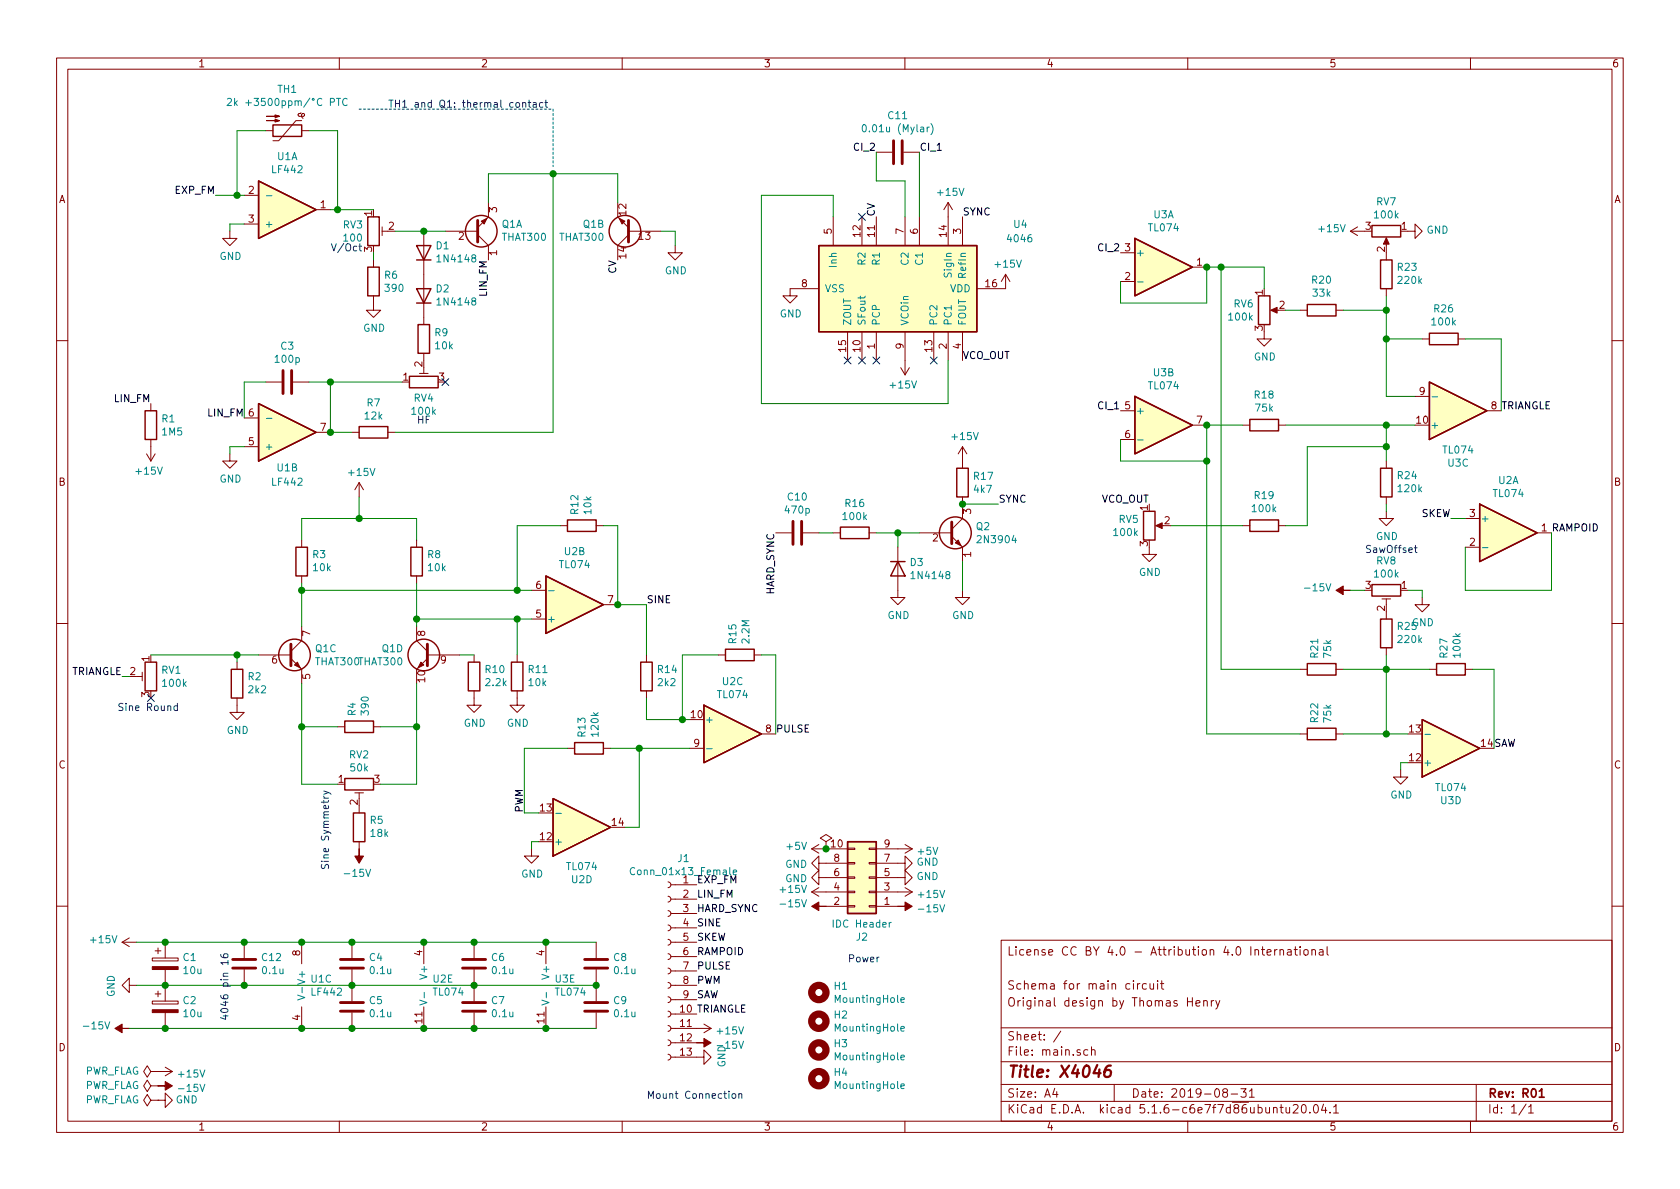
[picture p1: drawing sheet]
<svg xmlns="http://www.w3.org/2000/svg" width="297mm" height="210mm" viewBox="0 0 297 210" stroke-linecap="round" stroke-linejoin="round" font-family="sans-serif">
<g fill="none" stroke="#840000" stroke-width=".18">
<path d="M10 10.3h277v189.9h-277zM12 12.2h273v186.1h-273zM53.2 19.9l-.1 .2h-.3l-.1 .3 .2 .2h.8l.1-.2-.1-.3h-.2l-.2 .3 .1 .3 .2 .2M60 10.3v1.9M110 10.3v1.9M160 10.3v1.9M210 10.3v1.9M260 10.3v1.9M43.2 34.5h2.5M43.2 39.6h2.5M47 23.1h1.3M53.3 21.3h-1l-3 3.6h-1"/>
<path d="M53.3 23.1h1.3M55.9 37.1h2.5M86.4 35.8v2.5l-1.9 2M109.2 38.3l1.9 2M147.3 38.3v5.1M152.4 38.3v5.1M154.9 26.9h2.8M154.9 38.3v5.1M159.8 26.9h2.8M160 38.3v5.1M162.6 38.3v5.1M167.6 35.8l-.7 1.3"/>
<path d="M167.6 35.8v7.6M167.6 35.8l.8 1.3M170.2 38.3v5.1M40.6 40.9v1.3h1.3l-1.3 1.2-1.2-1.2h1.2M66 52.3v2.6h1.3l-1.3 1.2-1.2-1.2h1.2M66 46v1.2M67.6 40.9h1M67.6 40.1v1.6M74.9 40.9v16.5M78.7 40.9h5.8M84.5 41.5l1.9 1.9v2.6M111.1 40.9h5.7"/>
<path d="M111.1 41.5l-1.9 1.9M119.4 43.4v1.3h1.2l-1.2 1.3-1.3-1.3h1.3M144.8 51h-5.1v1.3h1.3l-1.3 1.3-1.3-1.3h1.3M149.9 58.7v5M152.4 58.7v5M154.9 58.7v5M160 58.7v7.6M165.1 58.7v5M167.6 58.7v5M170.2 58.7v5M177.8 48.5l-.8 1.3M177.8 48.5v2.5h-5.1"/>
<path d="M177.8 48.5l.8 1.3M198.1 49.8h2.6M198.1 44.7h2.6M210.8 47.2h2.6M223.5 58.7v1.2h1.3l-1.3 1.3-1.3-1.3h1.3M225 54.9h1.1M229.9 54.9h1.2M236.2 54.9h1.3M238.8 40.9l1.2 .8M238.8 40.9h2.5M240 40.1l-1.2 .8M245.1 42.4v1"/>
<path d="M245.1 44.7v1.3M245.1 51v1.3M248.9 40.9h1.3v-1.3l1.3 1.3-1.3 1.3v-1.3M251.5 59.9h1.2M257.8 59.9h1.3M10 60.2h2M26.7 71.4v1.2M26.7 77.7v3.8M43.2 79h2.5M43.2 73.9h2.5M47 67.6h2.8M51.8 67.6h2.8"/>
<path d="M55.9 76.4h2.5M62.2 76.4h1.3M68.6 76.4h1.2M74.2 66h1.5M74.9 62.5v1.2M74.9 65v1M159.3 65l.7 1.3M160.8 65l-.8 1.3M170.2 79v3.8M170.2 79l-.8 1.3M170.2 79l.7 1.3M198.1 72.6h2.6"/>
<path d="M198.1 77.7h2.6M210.8 75.2h2.6M219.7 75.2h1.3M226.1 75.2h1.2M250.2 70.1h2.5M262.9 72.6h2.5M285 60.2h2M25.9 80.3l.8 1.2M27.4 80.3l-.7 1.2M40.6 80.3v1.2h1.3l-1.3 1.3-1.2-1.3h1.2M53.3 95.5v1.3M63.5 85.3v2.6"/>
<path d="M63.5 85.3l-.8 1.3M63.5 85.3l.8 1.3M73.7 95.5v1.3M99.1 93h1.2M105.4 93h1.3M137.2 94.2h2.8M142 94.2h2.8M147.3 94.2h1.3M153.7 94.2h1.2M158.7 96.8v8.9h1.3l-1.3 1.2-1.2-1.2h1.2M162.6 94.2h5.7M168.3 94.9l1.9 1.9v2.5"/>
<path d="M170.2 87.9v3.8l-1.9 1.9M203.2 96.8v1.2h1.3l-1.3 1.3-1.3-1.3h1.3M204.7 93h1M219.7 93h1.3M226.1 93h1.2M245.1 90.4v1.3h1.3l-1.3 1.3-1.3-1.3h1.3M245.1 81.5v1.3M245.1 87.9v1.2M259.1 96.8h2.5M259.1 91.7h2.5M271.8 94.2h2.5M10 110.3h2"/>
<path d="M24.1 119.6h1M25.1 118.9v1.5M41.9 117.1v1.3M45.7 115.8h5.7M51.4 116.5l1.9 1.9v2.5M53.3 101.8v1.3M53.3 110.7v2.6l-1.9 1.9M73.7 101.8v1.3M73.7 110.7v2.6l1.9 1.9M75.6 115.8h5.7M75.6 116.5l-1.9 1.9M83.8 115.8v1.3"/>
<path d="M91.4 115.8v1.3M94 109.5h2.5M94 104.4h2.5M106.7 106.9h2.5M114.3 115.8v1.3M127 115.8h1.3M133.3 115.8h1.3M170.2 104.4v1.3h1.2l-1.2 1.2-1.3-1.2h1.3M229.9 118.4h1.2M236.2 118.4h1.3M244.3 105.9h1.6M245.1 105.9v1"/>
<path d="M245.1 108.2v1.3M245.1 114.5v1.3M251.5 105.7v1.2h1.2l-1.2 1.3-1.3-1.3h1.3M252.7 118.4h1.3M259.1 118.4h1.2M285 110.3h2M41.9 123.4v2.6h1.3l-1.3 1.2-1.3-1.2h1.3M59.7 128.5h1.3M66 128.5h1.3M83.8 122.2v2.5h1.3l-1.3 1.3-1.3-1.3h1.3M91.4 122.2v2.5h1.3l-1.3 1.3-1.2-1.3h1.2M100.3 132.3h1.3"/>
<path d="M106.7 132.3h1.2M114.3 122.2v1.2M121.9 132.3h2.6M134.6 129.8h2.6M229.9 129.8h1.2M236.2 129.8h1.3M247.6 136.1v1.3h1.3l-1.3 1.3-1.2-1.3h1.2M62.7 140.2h1.6M63.5 140.2v1M63.5 142.5v1.3M63.5 148.8v1.3M94 150.1v1.3h1.2l-1.2 1.2-1.3-1.2h1.3"/>
<path d="M118.1 158.5l.3 .1 .2 .3-.1 .4-.4 .2M118.1 156l.3 .1 .2 .3-.1 .4-.4 .2M118.6 159h4.6M118.6 156.5h4.6M143.5 150.1h6.4M143.5 157.7h6.4M143.5 157.7l1.3 .8M143.5 150.1l1.3 .8M144.8 155.2v-1.3l-1.3 1.3 1.3 1.3v-1.3h5.1M144.8 152.6v-1.2l-1.3 1.2 1.3 1.3v-1.3h5.1M144.8 157l-1.3 .7M144.8 149.3l-1.3 .8"/>
<path d="M146 148.8l1.1-.6-1.1-.6-1 .6 1 .6v1.3M146 150.1h.1M149.9 150h1.2v.2h-1.2zM149.9 152.5h1.2v.3h-1.2zM149.9 157.6h1.2v.3h-1.2zM149.9 155.1h1.2v.2h-1.2zM153.7 150h1.2v.2h-1.2zM153.7 152.5h1.2v.3h-1.2zM153.7 157.6h1.2v.3h-1.2zM153.7 155.1h1.2v.2h-1.2zM154.9 155.2h5.1v-1.3l1.3 1.3-1.3 1.3v-1.3M154.9 152.6h5.1v-1.2l1.3 1.2-1.3 1.3v-1.3"/>
<path d="M154.9 150.1h6.4M154.9 157.7h6.4M160 157l1.3 .7M160 149.3l1.3 .8M161.3 157.7l-1.3 .8M161.3 150.1l-1.3 .8M10 160.2h2M21.6 166.6l1.3 .8M21.6 166.6h2.5M22.9 174.2v-1.2l-1.3 1.2 1.3 1.3v-1.3h1.2M22.9 165.9l-1.3 .7M26.9 177h4.6v.5h-4.6z"/>
<path d="M26.9 169.4h4.6v.5h-4.6zM27.4 175.8h1M27.4 168.1h1M27.9 167.6v1.1M27.9 175.3v1M29.2 166.6v2.8M29.2 171.4v5.6M29.2 179.1v2.8M43.2 166.6v2.8M43.2 171.4v2.8M53.3 166.6v3.8M53.3 178v3.9"/>
<path d="M62.2 166.6v2.8M62.2 171.4v5.6M62.2 179.1v2.8M74.9 166.6v3.8M74.9 178v3.9M83.8 166.6v2.8M83.8 171.4v5.6M83.8 179.1v2.8M96.5 166.6v3.8M96.5 178v3.9M105.4 166.6v2.8M105.4 171.4v5.6"/>
<path d="M105.4 179.1v2.8M118.1 178.8l.3 .1 .2 .3-.1 .4-.4 .2M118.1 176.3l.3 .1 .2 .3-.1 .4-.4 .2M118.1 173.7l.3 .2 .2 .2-.1 .5-.4 .1M118.1 171.2l.3 .1 .2 .3-.1 .4-.4 .2M118.1 168.7l.3 .1 .2 .3-.1 .4-.4 .2M118.1 166.1l.3 .1 .2 .3-.1 .4-.4 .2M118.1 163.6l.3 .1 .2 .3-.1 .4-.4 .2M118.1 161l.3 .2 .2 .2-.1 .5-.4 .1M118.6 166.6h4.6M118.6 179.3h4.6M118.6 176.8h4.6"/>
<path d="M118.6 174.2h4.6M118.6 171.7h4.6M118.6 169.2h4.6M118.6 164.1h4.6M118.6 161.5h4.6M146 160.3h3.9M149.9 160.1h1.2v.3h-1.2zM153.7 160.1h1.2v.3h-1.2zM154.9 160.3h3.8M177 166.3h108v32h-108zM201.1 173.9v1M201.5 173.9l-.4 .3"/>
<path d="M202.7 174l-.4-.1-.3 .3 .1 .6h.6M203.3 173.9v.8a.37 .37 0 0 0 .7 .1M204 173.9v1M204.7 173.4v.2M204.7 173.9v1M205.2 173.9h.6M205.4 173.4v1.3l.4 .2M210 176.4v1.5M210 177.1h.8M210.8 176.4v1.5M211.5 177.4l.7-.1-.1-.3-.4-.1-.2 .2v.7h.6M212.8 177.1l.2-.2 .4 .1 .1 .9"/>
<path d="M212.8 176.9v1M214.2 176.9v1M214.6 176.9l-.4 .3M215 176.9l.3 1M215.7 176.9l-.5 1.4-.2 .1M223 167.9h.6M223.2 167.4v1.3l.4 .2M224 168.4l.7-.1v-.3l-.5-.1-.2 .2 .1 .7h.6M225.4 167.9v1M225.8 167.9l-.4 .3M226.3 168l.2-.1 .4 .1v.9M226.3 167.9v1"/>
<path d="M227.7 168h.5l.1 .9M228.3 168.3h-.5l-.2 .2 .2 .4 .5-.1M228.8 167.9h.6M229 167.4v1.3l.4 .2M229.9 167.4v.2M229.9 167.9v1M230.6 168l.2-.1 .4 .1v.8l-.2 .1-.4-.1zM232 168l.2-.1 .3 .1 .1 .9M232 167.9v1M233.3 168h.6v.9M233.9 168.3h-.4l-.3 .2 .3 .4 .4-.1M234.6 167.4v1.3l.3 .2"/>
<path d="M285 160.2h2M26.7 189.5l-.7-1-.6 1 .6 1 .7-1h1.2M26.7 194.6l-.7-1.1-.6 1.1 .6 1 .7-1h1.2M26.7 192l-.7-1-.6 1 .6 1 .7-1h1.2M27.9 189.5h.1M27.9 194.6h.1M27.9 192h.1M27.9 194.6h1.3v-1.3l1.3 1.3-1.3 1.2v-1.2M27.9 189.5h2.6M29.2 188.7l1.3 .8M30.5 189.5l-1.3 .7M60 198.3v1.9"/>
<path d="M110 198.3v1.9M118.1 186.4l.3 .2 .2 .2-.1 .5-.4 .1M118.1 183.9l.3 .1 .2 .3-.1 .4-.4 .2M118.1 181.4l.3 .1 .2 .3-.1 .4-.4 .2M118.6 186.9h5.9v-1.2l1.2 1.2-1.2 1.3v-1.3M118.6 184.4h4.6M118.6 181.9h7.1M124.5 181.1l1.2 .8M125.7 181.9l-1.2 .7M160 198.3v1.9M177 194.8h108M177 191.8h108"/>
<path d="M177 187.8h108M177 181.8h108M186.5 192.5l-.4 1h1M186.8 193v1M187.6 182.3l-1.3 2M192.3 185.7l-.4-.1-.3 .3 .1 .6 .2 .1 .4-.1M193 185.7l.2-.1 .3 .1 .1 .9M193 185.1v1.5M197 191.8v3M210 198.3v1.9M216.5 193.2l-.3-.3 .1-.2a.48 .48 0 0 1 .6-.1l.1 .2-.1 .3-.6 .1a.48 .48 0 0 0 0 .7l.2 .1 .5-.1v-.4l-.2-.3M217.7 193.5h1.1"/>
<path d="M219.4 192.5h.9l-.5 .6 .5 .1v.7l-.3 .1-.6-.1M220.9 193l.4-.5v1.5M220.9 194h.9M225.2 196l.2-.2 .3 .1 .1 .9M226.3 195.8h.6M226.5 195.3v1.3l.4 .2M227.4 195.8l.1 .9 .3 .1 .2-.1M228 195.8v1M228.7 195.5l.2-.2h.3l.3 .5-.9 1h.9M230.2 195.5l.4-.2a.94 .94 0 0 1 0 1.5l-.5-.3v-.6zM231.6 196.7v.1M232.4 195.4l.2-.1a.8 .8 0 0 1 .5 .8 .8 .8 0 0 1-.5 .7 1 1 0 0 1-.2-1.4z"/>
<path d="M234 195.2l-.3 1.1h.9M234.4 195.8v1M235.2 196.7v.1M235.8 195.8l.4-.5v1.5M235.8 196.8h.9M260 198.3v1.9M261 191.8v6.5M269.8 195.2l-1.2 2M270.3 195.8l.4-.5v1.5M270.3 196.8h.8"/>
</g>
<path d="M272.2 193l.4-.5v1.5M272.2 194h.8" fill="none" stroke="#840000" stroke-width=".3"/>
<path d="M196.4 188.4a.93 .93 0 0 0-1.1 .9l-.1 .8 .2 .2a.66 .66 0 0 0 1-.2v-.5l-.3-.4a.69 .69 0 0 0-.8 .4" fill="none" stroke="#840000" stroke-width=".41"/>
<g fill="none" stroke="#840000" stroke-width=".51">
<path d="M84.5 39v3.8M111.1 39v3.8M158 24.9v4.1M159.5 24.9v4.1M50 65.5v4.1M51.6 65.5v4.1M140.2 92.2v4.1M141.7 92.2v4.1M168.3 92.3v3.8M51.4 113.9v3.8M75.6 113.9v3.8M41.1 171.2h4.1"/>
<path d="M41.1 169.7h4.1M60.2 178.8h4.1M60.2 177.3h4.1M60.2 171.2h4.1M60.2 169.7h4.1M81.8 178.8h4.1M81.8 177.3h4.1M81.8 171.2h4.1M81.8 169.7h4.1M103.4 178.8h4M103.4 177.3h4M103.4 171.2h4"/>
<path d="M103.4 169.7h4"/>
</g>
<g fill="none" stroke="#840000" stroke-width=".25">
<path d="M45.7 32l10.2 5.1-10.2 5.1zM48.3 22.1h5v2h-5zM65 38.3h2.1v5.1h-2.1zM242.6 39.9h5v2h-5zM65 47.2h2.1v5.1h-2.1zM73.7 43.4h2.5l-1.3 2.6zM73.7 51h2.5l-1.3 2.6zM73.7 46h2.5M73.7 53.6h2.5M73.9 57.4h2v5.1h-2zM144.8 43.4h27.9v15.3h-27.9zM200.7 42.2l10.1 5-10.1 5.1z"/>
<path d="M222.5 52.3h2v5.1h-2zM231.1 53.8h5.1v2.1h-5.1zM244.1 46h2v5h-2zM252.7 58.9h5.1v2.1h-5.1zM25.7 72.6h2v5.1h-2zM45.7 71.4l10.2 5-10.2 5.1zM63.5 75.4h5.1v2.1h-5.1zM72.4 66.5h5.1v2.1h-5.1zM200.7 70.1l10.1 5.1-10.1 5.1zM221 74.2h5.1v2h-5.1zM252.7 67.6l10.2 5-10.2 5.1zM52.3 96.8h2.1v5h-2.1z"/>
<path d="M72.6 96.8h2.1v5h-2.1zM100.3 91.9h5.1v2.1h-5.1zM148.6 93.2h5.1v2h-5.1zM157.5 99.3h2.5M158.7 99.3l1.3 2.5h-2.5zM169.2 82.8h2v5.1h-2zM202.2 90.4h2v5.1h-2zM221 91.9h5.1v2.1h-5.1zM244.1 82.8h2v5.1h-2zM261.6 89.1l10.2 5.1-10.2 5.1zM25.7 117.1h2v5.1h-2zM40.9 118.4h2v5h-2z"/>
<path d="M82.8 117.1h2v5.1h-2zM90.4 117.1h2.1v5.1h-2.1zM96.5 101.8l10.2 5.1-10.2 5.1zM113.3 117.1h2v5.1h-2zM128.3 114.8h5v2h-5zM231.1 117.3h5.1v2.1h-5.1zM242.6 103.4h5v2h-5zM244.1 109.5h2v5h-2zM254 117.3h5.1v2.1h-5.1zM61 137.7h5v2h-5zM61 127.5h5v2h-5zM101.6 131.3h5.1v2h-5.1z"/>
<path d="M124.5 124.7l10.1 5.1-10.1 5.1zM231.1 128.8h5.1v2h-5.1zM251.5 127.2l10.1 5.1-10.1 5.1zM62.5 143.8h2v5h-2zM97.8 141.2l10.1 5.1-10.1 5.1zM149.9 148.8h5v12.7h-5z"/>
<circle cx="85.1" cy="40.9" r="2.79"/>
<circle cx="110.5" cy="40.9" r="2.79"/>
<circle cx="168.9" cy="94.2" r="2.82"/>
<circle cx="52.1" cy="115.8" r="2.79"/>
<circle cx="74.9" cy="115.8" r="2.79"/>
</g>
<g fill="#840000" stroke="#840000" stroke-width=".18">
<path d="M26.9 178.6h4.6v.5h-4.6z"/>
<path d="M26.9 170.9h4.6v.5h-4.6z"/>
<path d="M204.3 93l1.2-.5v1z"/>
<path d="M20.3 181.9l1.3-.8v.8h1.3h-1.3v.7z"/>
<path d="M224.7 54.9l1.1-.5v1z"/>
<path d="M245.1 42l.5 1.2h-1z"/>
<path d="M168.9 96l.5-.5 .5 1z"/>
<path d="M236.2 104.4l1.3-.8v.8h1.3h-1.3v.8z"/>
<path d="M47.1 20.6h2.3l-.8 .2v-.5l.8 .3z"/>
<path d="M47.1 21.3h2.3l-.8 .3v-.5l.8 .2z"/>
<path d="M63.5 150.1v1.3h.8l-.8 1.2-.8-1.2h.8z"/>
<path d="M27.9 192h1.3v-.7l1.3 .7-1.3 .8v-.8z"/>
<path d="M74.4 117.1l.5 .5-1 .5z"/>
<path d="M52.1 117.6l.5-.5 .5 1z"/>
<path d="M109.5 38.6l1 .5-.5 .5z"/>
<path d="M85.1 39.1l1-.5-.5 1z"/>
<path d="M123.2 184.4h1.3v-.8l1.2 .8-1.2 .8v-.8z"/>
<path d="M143.5 160.3l1.3-.8v.8h1.2h-1.2v.7z"/>
<path d="M158.7 160.3h1.3v-.8l1.3 .8-1.3 .7v-.7z"/>
</g>
<g fill="#ffffc2" stroke="#ffffc2" stroke-width=".18">
<path d="M200.7 70.1l10.1 5.1-10.1 5.1z"/>
<path d="M252.7 67.6l10.2 5-10.2 5.1z"/>
<path d="M251.5 127.2l10.1 5.1-10.1 5.1z"/>
<path d="M261.6 89.1l10.2 5.1-10.2 5.1z"/>
<path d="M97.8 141.2l10.1 5.1-10.1 5.1z"/>
<path d="M124.5 124.7l10.1 5.1-10.1 5.1z"/>
<path d="M200.7 42.2l10.1 5-10.1 5.1z"/>
<path d="M96.5 101.8l10.2 5.1-10.2 5.1z"/>
<path d="M45.7 32l10.2 5.1-10.2 5.1z"/>
<path d="M149.9 148.8h5v12.7h-5z"/>
<path d="M45.7 71.4l10.2 5-10.2 5.1z"/>
<path d="M144.8 43.4h27.9v15.3h-27.9z"/>
</g>
<g fill="none" stroke="#008484" stroke-width=".18">
<path d="M40.2 17.5l.5-.1 .2 .3v.3l-.8 .7h.8M59.5 17.4h.7M59.9 17.4v1.3M61.4 17.5a.6 .6 0 0 0-.9 .4 .6 .6 0 0 0 .6 .8l.3-.2M47.1 34.6h1M152.6 22.2l.2-.2a.69 .69 0 0 1 .4 .7 .69 .69 0 0 1-.4 .6l-.3-.2v-.3zM164.3 22.5l-.4 .2M164.6 21.9a1.4 1.4 0 0 1 0 1.9M201.1 49.9h1M47.1 74h1M201.1 77.8h1M253.2 70.2h1"/>
<path d="M262.1 96.8h1M97 104.5h1M124.9 132.4h1M251.9 129.9h1M98.3 143.8h1M112.2 153.5a.6 .6 0 0 0-.8 .5 .6 .6 0 0 0 .6 .7l.2-.1M129.6 154.2l.7-.1-.1-.2-.4-.1-.2 .2 .1 .6h.5M52.6 176l1.3 .4-1.3 .4M53.4 174.6v1M74.2 176.9l1.3 .4-1.3 .4M75 175.5v.9M95.8 176.9l1.3 .4-1.3 .4"/>
<path d="M96.6 175.5v.9M157.6 163.1l-.4 .2M159.3 176.8l.6-.1-.1-.2-.3-.1-.2 .2 .1 .6h.4M159.3 181.9l.6-.1-.1-.2-.3-.1-.2 .2 .1 .6h.4M159.3 187l.6-.1-.1-.3h-.3l-.2 .2 .1 .6h.4M159.3 192.1l.6-.1-.1-.3h-.3l-.2 .1 .1 .7h.4"/>
</g>
<g fill="none" stroke="#840000" stroke-width="1.3">
<circle cx="144.8" cy="175.5" r="1.27"/>
<circle cx="144.8" cy="185.7" r="1.27"/>
<circle cx="144.8" cy="190.7" r="1.27"/>
<circle cx="144.8" cy="180.6" r="1.27"/>
</g>
<path d="M63.5 19.3h34.3M97.8 19.3v10.2" fill="none" stroke="#0000c2" stroke-width=".18" stroke-dasharray=".4 .4"/>
<g fill="none" stroke="#008400" stroke-width=".18">
<path d="M38.1 34.5h5.1M43.2 39.6h-2.6v1.3M47 23.1h-5.1v11.4M54.6 23.1h5.1v14M58.4 37.1h7.6M86.4 35.8v-5.1h22.8v5.1M97.8 30.7v45.7h-28M147.3 38.3v-3.8h-12.7v36.9h33v-7.7M154.9 26.9v5.1h5.1v6.3M162.6 26.9v11.4M66 44.7v1.3M69.8 40.9h8.9"/>
<path d="M116.8 40.9h2.6v2.5M198.1 49.8v3.8h15.3v-6.4h10.1v3.8M215.9 47.2v71.2h14M227.3 54.9h2.6M237.5 54.9h7.6M245.1 52.3v17.8h5.1M245.1 59.9h6.4M259.1 59.9h6.3v12.7M43.2 79h-2.6v1.3M47 67.6h-3.8v6.3M54.6 67.6h16.5M58.4 67.6v8.8h3.8"/>
<path d="M198.1 77.7v3.8h15.3M219.7 75.2h-6.3v54.6h16.5M227.3 75.2h22.9M245.1 75.2v6.3M245.1 79h-14v14h-3.8M53.3 95.5v-3.8h20.4v3.8M63.5 87.9v3.8M99.1 93h-7.7v11.4M106.7 93h2.5v13.9h5.1v8.9M144.8 94.2h2.5M154.9 94.2h7.7M158.7 94.2v2.6"/>
<path d="M170.2 89.1h6.3M170.2 99.3v5.1M207 93h12.7M245.1 89.1v1.3M256.5 91.7h2.6M274.3 94.2v10.2h-15.2v-7.6M21.6 119.6h1.3M26.7 115.8h19M41.9 115.8v1.3M53.3 103.1v7.6M53.3 104.4h40.7M73.7 103.1v7.6"/>
<path d="M73.7 109.5h20.3M81.3 115.8h2.5M91.4 109.5v6.3M127 115.8h-6.4v11.4M134.6 115.8h2.6v14M237.5 118.4h15.2M238.8 104.4h2.5M245.1 115.8v14M248.9 104.4h2.6v1.3M260.3 118.4h3.9v13.9M53.3 120.9v17.8h6.4M53.3 128.5h6.4"/>
<path d="M67.3 128.5h6.4M73.7 120.9v17.8h-6.4M100.3 132.3h-7.6v11.5h2.5M107.9 132.3h14M113 132.3v14h-2.5M114.3 123.4v3.8h7.6M237.5 129.8h11.4M248.9 134.9h-1.3v1.2M95.2 148.8h-1.2v1.3M24.1 174.2h81.3M24.1 166.6h81.3M22.9 181.9h82.5"/>
</g>
<g fill="none" stroke="#0000c2" stroke-width=".18">
<path d="M91.3 18.2l.3-.1 .3 .3-.2 .5-.3 .1-.1-.2zM92.4 18.3l.2-.2 .3 .1 .1 .8M92.4 18.1v.9M93.4 18.1h.5M93.5 17.7v1.1l.4 .2M94.3 18.2h.5v.8M94.8 18.4l-.4 .1-.2 .2 .1 .2h.5M96 18.2l-.4-.1-.2 .3 .1 .5h.5M96.3 18.1h.5M96.5 17.7v1.1l.3 .2M63.4 43.5h.5M63.6 43.1v1.1l.3 .2"/>
<path d="M250.1 96.9h.4M250.3 96.4v1.1l.2 .2M21.7 124.5l-.4-.1-.3 .2 .1 .3 .6 .3v.3l-.2 .1h-.5M57.3 139.9l1.1 .4 .1 .2M57.3 140.8l.2 .3M57.3 141.1h.8M58.1 140.2l-.8 .3M39 168.8l.1 .3a.87 .87 0 0 0 1.2 0l-.1-.4h-.6l-.1 .4 .3 .3M40.3 170.2h-1.3l.4 .4M40.3 169.8v.8M129.5 193.4h.3l.3 .2-.1 .6h-.3l-.3-.2zM130.6 193.5l.2-.1h.3l.1 .8"/>
<path d="M130.6 193.4v.8"/>
</g>
<g fill="#008400" stroke="#008400" stroke-width=".25">
<circle cx="91.4" cy="109.5" r=".51"/>
<circle cx="113" cy="132.3" r=".51"/>
<circle cx="109.2" cy="106.9" r=".51"/>
<circle cx="43.2" cy="174.2" r=".51"/>
<circle cx="213.4" cy="75.2" r=".51"/>
<circle cx="73.7" cy="128.5" r=".51"/>
<circle cx="53.3" cy="166.6" r=".51"/>
<circle cx="53.3" cy="181.9" r=".51"/>
<circle cx="53.3" cy="128.5" r=".51"/>
<circle cx="58.4" cy="76.4" r=".51"/>
<circle cx="41.9" cy="115.8" r=".51"/>
<circle cx="63.5" cy="91.7" r=".51"/>
<circle cx="245.1" cy="54.9" r=".51"/>
<circle cx="74.9" cy="40.9" r=".51"/>
<circle cx="53.3" cy="104.4" r=".51"/>
<circle cx="73.7" cy="109.5" r=".51"/>
<circle cx="170.2" cy="89.1" r=".51"/>
<circle cx="29.2" cy="166.6" r=".51"/>
<circle cx="43.2" cy="166.6" r=".51"/>
<circle cx="245.1" cy="79" r=".51"/>
<circle cx="91.4" cy="104.4" r=".51"/>
<circle cx="29.2" cy="174.2" r=".51"/>
<circle cx="96.5" cy="181.9" r=".51"/>
<circle cx="245.1" cy="118.4" r=".51"/>
<circle cx="213.4" cy="47.2" r=".51"/>
<circle cx="105.4" cy="174.2" r=".51"/>
<circle cx="245.1" cy="75.2" r=".51"/>
<circle cx="83.8" cy="174.2" r=".51"/>
<circle cx="62.2" cy="174.2" r=".51"/>
<circle cx="245.1" cy="59.9" r=".51"/>
<circle cx="29.2" cy="181.9" r=".51"/>
<circle cx="96.5" cy="166.6" r=".51"/>
<circle cx="83.8" cy="166.6" r=".51"/>
<circle cx="62.2" cy="181.9" r=".51"/>
<circle cx="74.9" cy="166.6" r=".51"/>
<circle cx="62.2" cy="166.6" r=".51"/>
<circle cx="74.9" cy="181.9" r=".51"/>
<circle cx="83.8" cy="181.9" r=".51"/>
<circle cx="59.7" cy="37.1" r=".51"/>
<circle cx="120.7" cy="127.2" r=".51"/>
<circle cx="158.8" cy="94.2" r=".51"/>
<circle cx="97.8" cy="30.7" r=".51"/>
<circle cx="146.1" cy="150.1" r=".51"/>
<circle cx="41.9" cy="34.5" r=".51"/>
<circle cx="58.4" cy="67.6" r=".51"/>
<circle cx="245.1" cy="129.8" r=".51"/>
<circle cx="215.9" cy="47.2" r=".51"/>
<circle cx="213.4" cy="81.5" r=".51"/>
</g>
<g fill="none" stroke="#000084" stroke-width=".18">
<path d="M151.8 37.7l1.2 1.3M153 37.7l-1.2 1.3M78.1 66.9l1.2 1.3M79.3 66.9l-1.2 1.3M149.3 63.1l1.2 1.3M150.5 63.1l-1.2 1.3M151.8 63.1l1.2 1.3M153 63.1l-1.2 1.3M154.3 63.1l1.2 1.3M155.5 63.1l-1.2 1.3M164.5 63.1l1.2 1.3M165.7 63.1l-1.2 1.3"/>
<path d="M26.1 122.8l1.2 1.2M27.3 122.8l-1.2 1.2"/>
</g>
<text font-size="2.8" fill="#840000" x="178" y="190.5">Title: X4046</text>
<g font-size="2.1" fill="#840000">
<text x="178" y="169">License CC BY 4.0 - Attribution 4.0 International</text>
<text x="178" y="178">Original design by Thomas Henry</text>
<text x="178" y="175">Schema for main circuit</text>
<text x="178" y="184">Sheet: /</text>
<text x="178" y="186.7">File: main.sch</text>
<text x="178" y="196.9">KiCad E.D.A. kicad 5.1.6-c6e7f7d86ubuntu20.04.1</text>
<text x="178" y="194.1">Size: A4</text>
<text x="200" y="194.1">Date: 2019-08-31</text>
<text x="263" y="194.1">Rev: R01</text>
<text x="263" y="196.9">Id: 1/1</text>
</g>
<g font-size="1.8" fill="#840000">
<text x="35" y="11.9">1</text>
<text x="85" y="11.9">2</text>
<text x="135" y="11.9">3</text>
<text x="185" y="11.9">4</text>
<text x="235" y="11.9">5</text>
<text x="285" y="11.9">6</text>
<text x="10.4" y="35.9">A</text>
<text x="44" y="34.3">2</text>
<text x="285.4" y="35.9">A</text>
<text x="44" y="39.4">3</text>
<text x="56.7" y="36.8">1</text>
<text x="65.8" y="38.2" transform="rotate(-90 65.8 38.2)">1</text>
<text x="68.7" y="40.6">2</text>
<text x="87.9" y="37.6" transform="rotate(-90 87.9 37.6)">3</text>
<text x="110.7" y="38" transform="rotate(-90 110.7 38)">12</text>
<text x="147.1" y="41.4" transform="rotate(-90 147.1 41.4)">5</text>
<text x="152.1" y="41.9" transform="rotate(-90 152.1 41.9)">12</text>
<text x="154.7" y="41.9" transform="rotate(-90 154.7 41.9)">11</text>
<text x="159.8" y="41.4" transform="rotate(-90 159.8 41.4)">7</text>
<text x="162.3" y="41.4" transform="rotate(-90 162.3 41.4)">6</text>
<text x="167.4" y="41.9" transform="rotate(-90 167.4 41.9)">14</text>
<text x="169.9" y="41.4" transform="rotate(-90 169.9 41.4)">3</text>
<text x="241.5" y="40.6">3</text>
<text x="247.8" y="40.6">1</text>
<text x="65.8" y="44.5" transform="rotate(-90 65.8 44.5)">3</text>
<text x="81.1" y="42.4">2</text>
<text x="87.9" y="45.2" transform="rotate(-90 87.9 45.2)">1</text>
<text x="110.7" y="45.7" transform="rotate(-90 110.7 45.7)">14</text>
<text x="113" y="42.4">13</text>
<text x="198.9" y="44.4">3</text>
<text x="211.6" y="47">1</text>
<text x="244.9" y="44.5" transform="rotate(-90 244.9 44.5)">2</text>
<text x="141.8" y="50.8">8</text>
<text x="174.3" y="50.8">16</text>
<text x="198.9" y="49.5">2</text>
<text x="223.3" y="52.2" transform="rotate(-90 223.3 52.2)">1</text>
<text x="223.3" y="58.5" transform="rotate(-90 223.3 58.5)">3</text>
<text x="226.2" y="54.6">2</text>
<text x="74.7" y="64.9" transform="rotate(-90 74.7 64.9)">2</text>
<text x="149.6" y="62.2" transform="rotate(-90 149.6 62.2)">15</text>
<text x="152.1" y="62.2" transform="rotate(-90 152.1 62.2)">10</text>
<text x="154.7" y="61.7" transform="rotate(-90 154.7 61.7)">1</text>
<text x="159.8" y="61.7" transform="rotate(-90 159.8 61.7)">9</text>
<text x="164.8" y="62.2" transform="rotate(-90 164.8 62.2)">13</text>
<text x="167.4" y="61.7" transform="rotate(-90 167.4 61.7)">2</text>
<text x="169.9" y="61.7" transform="rotate(-90 169.9 61.7)">4</text>
<text x="71.3" y="67.3">1</text>
<text x="77.6" y="67.3">3</text>
<text x="251" y="69.8">9</text>
<text x="44" y="73.7">6</text>
<text x="56.7" y="76.2">7</text>
<text x="198.9" y="72.4">5</text>
<text x="198.9" y="77.5">6</text>
<text x="211.6" y="74.9">7</text>
<text x="250.5" y="74.9">10</text>
<text x="44" y="78.7">5</text>
<text x="10.4" y="85.9">B</text>
<text x="285.4" y="85.9">B</text>
<text x="164.9" y="95.8">2</text>
<text x="171.7" y="90.9" transform="rotate(-90 171.7 90.9)">3</text>
<text x="202.9" y="90.3" transform="rotate(-90 202.9 90.3)">1</text>
<text x="205.9" y="92.7">2</text>
<text x="259.9" y="91.4">3</text>
<text x="171.7" y="98.5" transform="rotate(-90 171.7 98.5)">1</text>
<text x="202.9" y="96.6" transform="rotate(-90 202.9 96.6)">3</text>
<text x="259.9" y="96.5">2</text>
<text x="94.8" y="104.1">6</text>
<text x="107.5" y="106.7">7</text>
<text x="241.5" y="104.1">3</text>
<text x="247.8" y="104.1">1</text>
<text x="54.9" y="112.5" transform="rotate(-90 54.9 112.5)">7</text>
<text x="75.2" y="112.5" transform="rotate(-90 75.2 112.5)">8</text>
<text x="94.8" y="109.2">5</text>
<text x="244.9" y="108" transform="rotate(-90 244.9 108)">2</text>
<text x="23" y="119.4">2</text>
<text x="26.4" y="116.9" transform="rotate(-90 26.4 116.9)">1</text>
<text x="48.1" y="117.3">6</text>
<text x="77.9" y="117.3">9</text>
<text x="26.4" y="123.3" transform="rotate(-90 26.4 123.3)">3</text>
<text x="54.9" y="120.1" transform="rotate(-90 54.9 120.1)">5</text>
<text x="75.2" y="120.6" transform="rotate(-90 75.2 120.6)">10</text>
<text x="122.2" y="127">10</text>
<text x="249.2" y="129.5">13</text>
<text x="10.4" y="135.9">C</text>
<text x="122.7" y="132.1">9</text>
<text x="249.2" y="134.6">12</text>
<text x="261.9" y="132.1">14</text>
<text x="285.4" y="135.9">C</text>
<text x="59.8" y="138.4">1</text>
<text x="63.2" y="142.3" transform="rotate(-90 63.2 142.3)">2</text>
<text x="66.2" y="138.4">3</text>
<text x="95.6" y="143.5">13</text>
<text x="95.6" y="148.6">12</text>
<text x="108.3" y="146">14</text>
<text x="147" y="149.9">10</text>
<text x="156.4" y="149.9">9</text>
<text x="147.5" y="154.9">6</text>
<text x="147.5" y="152.4">8</text>
<text x="156.4" y="154.9">5</text>
<text x="156.4" y="152.4">7</text>
<text x="120.8" y="158.7">2</text>
<text x="120.8" y="161.3">3</text>
<text x="147.5" y="160">2</text>
<text x="147.5" y="157.5">4</text>
<text x="156.4" y="160">1</text>
<text x="156.4" y="157.5">3</text>
<text x="120.8" y="163.8">4</text>
<text x="120.8" y="166.4">5</text>
<text x="53.1" y="169" transform="rotate(-90 53.1 169)">8</text>
<text x="74.7" y="169" transform="rotate(-90 74.7 169)">4</text>
<text x="96.3" y="169" transform="rotate(-90 96.3 169)">4</text>
<text x="120.8" y="168.9">6</text>
<text x="120.8" y="171.4">7</text>
<text x="120.8" y="174">8</text>
<text x="120.8" y="176.5">9</text>
<text x="10.4" y="185.9">D</text>
<text x="53.1" y="180.4" transform="rotate(-90 53.1 180.4)">4</text>
<text x="74.7" y="180.9" transform="rotate(-90 74.7 180.9)">11</text>
<text x="96.3" y="180.9" transform="rotate(-90 96.3 180.9)">11</text>
<text x="120.3" y="181.6">11</text>
<text x="120.3" y="184.1">12</text>
<text x="285.4" y="185.9">D</text>
<text x="120.3" y="186.7">13</text>
<text x="35" y="199.9">1</text>
<text x="85" y="199.9">2</text>
<text x="135" y="199.9">3</text>
<text x="185" y="199.9">4</text>
<text x="235" y="199.9">5</text>
<text x="285" y="199.9">6</text>
</g>
<g font-size="1.8" fill="#008484">
<text x="49.1" y="16.4">TH1</text>
<text x="42" y="18.7">2k +3500ppm/°C PTC</text>
<text x="153.3" y="23.4">0.01u (Mylar)</text>
<text x="157.1" y="21.1">C11</text>
<text x="49" y="28.3">U1A</text>
<text x="48.3" y="30.6">LF442</text>
<text x="165.9" y="34.6">+15V</text>
<text x="46.7" y="40.3">+</text>
<text x="60.7" y="40.4">RV3</text>
<text x="88.7" y="40.3">Q1A</text>
<text x="103.1" y="40.3">Q1B</text>
<text x="179.3" y="40.3">U4</text>
<text x="203.2" y="40.9">TL074</text>
<text x="204" y="38.6">U3A</text>
<text x="233.3" y="41.1">+15V</text>
<text x="243.2" y="38.6">100k</text>
<text x="243.4" y="36.3">RV7</text>
<text x="252.2" y="41.3">GND</text>
<text x="38.8" y="46">GND</text>
<text x="60.9" y="42.7">100</text>
<text x="77.1" y="44.1">D1</text>
<text x="77.6" y="46.4">1N4148</text>
<text x="88.9" y="42.6">THAT300</text>
<text x="99" y="42.6">THAT300</text>
<text x="148" y="47.1" transform="rotate(-90 148 47.1)">Inh</text>
<text x="153" y="46.7" transform="rotate(-90 153 46.7)">R2</text>
<text x="155.6" y="46.7" transform="rotate(-90 155.6 46.7)">R1</text>
<text x="160.7" y="46.7" transform="rotate(-90 160.7 46.7)">C2</text>
<text x="163.2" y="46.7" transform="rotate(-90 163.2 46.7)">C1</text>
<text x="176.1" y="47.3">+15V</text>
<text x="178.3" y="42.8">4046</text>
<text x="200.8" y="45.3">+</text>
<text x="247.2" y="47.9">R23</text>
<text x="68" y="49.3">R6</text>
<text x="68.2" y="51.6">390</text>
<text x="77.1" y="51.7">D2</text>
<text x="117.6" y="48.5">GND</text>
<text x="145.8" y="51.7">VSS</text>
<text x="168" y="51.7">VDD</text>
<text x="168.3" y="48.8" transform="rotate(-90 168.3 48.8)">SigIn</text>
<text x="170.8" y="48.9" transform="rotate(-90 170.8 48.9)">RefIn</text>
<text x="232" y="50.2">R20</text>
<text x="232.2" y="52.5">33k</text>
<text x="247.3" y="50.2">220k</text>
<text x="64.2" y="58.7">GND</text>
<text x="76.9" y="59.5">R9</text>
<text x="77.6" y="54">1N4148</text>
<text x="137.9" y="56.1">GND</text>
<text x="150.5" y="57.7" transform="rotate(-90 150.5 57.7)">ZOUT</text>
<text x="153" y="57.7" transform="rotate(-90 153 57.7)">SFout</text>
<text x="155.6" y="57.7" transform="rotate(-90 155.6 57.7)">PCP</text>
<text x="160.7" y="57.7" transform="rotate(-90 160.7 57.7)">VCOin</text>
<text x="165.7" y="57.7" transform="rotate(-90 165.7 57.7)">PC2</text>
<text x="168.3" y="57.7" transform="rotate(-90 168.3 57.7)">PC1</text>
<text x="170.8" y="57.7" transform="rotate(-90 170.8 57.7)">FOUT</text>
<text x="217.4" y="56.7">100k</text>
<text x="218.2" y="54.4">RV6</text>
<text x="253.3" y="57.6">100k</text>
<text x="253.6" y="55.2">R26</text>
<text x="48.8" y="64.2">100p</text>
<text x="49.7" y="61.8">C3</text>
<text x="77" y="61.8">10k</text>
<text x="221.7" y="63.7">GND</text>
<text x="64.9" y="71.9">R7</text>
<text x="73.2" y="71">RV4</text>
<text x="157.6" y="68.7">+15V</text>
<text x="203.2" y="68.9">TL074</text>
<text x="204" y="66.5">U3B</text>
<text x="221.9" y="70.5">R18</text>
<text x="28.7" y="74.7">R1</text>
<text x="28.8" y="77">1M5</text>
<text x="64.6" y="74.2">12k</text>
<text x="72.9" y="73.3">100k</text>
<text x="168.5" y="77.8">+15V</text>
<text x="200.8" y="73.3">+</text>
<text x="222" y="72.8">75k</text>
<text x="252.9" y="75.8">+</text>
<text x="24.2" y="83.9">+15V</text>
<text x="46.7" y="79.6">+</text>
<text x="49" y="83.4">U1B</text>
<text x="255.3" y="80.2">TL074</text>
<text x="256.1" y="82.5">U3C</text>
<text x="38.8" y="85.3">GND</text>
<text x="48.3" y="85.9">LF442</text>
<text x="61.8" y="84.2">+15V</text>
<text x="139.3" y="88.5">C10</text>
<text x="149.5" y="89.7">R16</text>
<text x="172.2" y="84.9">R17</text>
<text x="172.3" y="87.2">4k7</text>
<text x="221.9" y="88.3">R19</text>
<text x="247.2" y="84.7">R24</text>
<text x="247.3" y="87">120k</text>
<text x="264.2" y="87.9">TL074</text>
<text x="264.9" y="85.6">U2A</text>
<text x="102.3" y="90.9" transform="rotate(-90 102.3 90.9)">R12</text>
<text x="104.6" y="90.9" transform="rotate(-90 104.6 90.9)">10k</text>
<text x="139" y="90.8">470p</text>
<text x="149.2" y="92">100k</text>
<text x="172.6" y="93.7">Q2</text>
<text x="197.1" y="94.8">100k</text>
<text x="197.9" y="92.5">RV5</text>
<text x="221.5" y="90.6">100k</text>
<text x="243.3" y="95.5">GND</text>
<text x="261.7" y="92.3">+</text>
<text x="55.3" y="98.7">R3</text>
<text x="55.4" y="101">10k</text>
<text x="75.6" y="98.7">R8</text>
<text x="75.8" y="101">10k</text>
<text x="99.1" y="100.5">TL074</text>
<text x="99.8" y="98.2">U2B</text>
<text x="161" y="100.1">D3</text>
<text x="173.1" y="96.1">2N3904</text>
<text x="201.4" y="101.8">GND</text>
<text x="243.4" y="99.8">RV8</text>
<text x="161.4" y="102.4">1N4148</text>
<text x="231" y="104.6">-15V</text>
<text x="243.2" y="102.1">100k</text>
<text x="96.6" y="110.1">+</text>
<text x="130.2" y="113.7" transform="rotate(-90 130.2 113.7)">R15</text>
<text x="132.5" y="113.7" transform="rotate(-90 132.5 113.7)">2.2M</text>
<text x="156.9" y="109.5">GND</text>
<text x="168.4" y="109.5">GND</text>
<text x="247.2" y="111.4">R25</text>
<text x="247.3" y="113.7">220k</text>
<text x="249.6" y="110.7">GND</text>
<text x="28.6" y="119.1">RV1</text>
<text x="55.8" y="115.3">Q1C</text>
<text x="55.9" y="117.6">THAT300THAT300</text>
<text x="67.6" y="115.3">Q1D</text>
<text x="85.9" y="119">R10</text>
<text x="93.5" y="119">R11</text>
<text x="116.4" y="119">R14</text>
<text x="233.1" y="116.3" transform="rotate(-90 233.1 116.3)">R21</text>
<text x="235.4" y="116.3" transform="rotate(-90 235.4 116.3)">75k</text>
<text x="255.9" y="116.3" transform="rotate(-90 255.9 116.3)">R27</text>
<text x="258.2" y="116.1" transform="rotate(-90 258.2 116.1)">100k</text>
<text x="28.9" y="121.5">100k</text>
<text x="43.9" y="120.3">R2</text>
<text x="44" y="122.6">2k2</text>
<text x="86" y="121.3">2.2k</text>
<text x="93.5" y="121.3">10k</text>
<text x="116.4" y="121.3">2k2</text>
<text x="127" y="123.5">TL074</text>
<text x="127.8" y="121.2">U2C</text>
<text x="40.1" y="129.8">GND</text>
<text x="62.9" y="126.5" transform="rotate(-90 62.9 126.5)">R4</text>
<text x="65.2" y="126.3" transform="rotate(-90 65.2 126.3)">390</text>
<text x="82" y="128.5">GND</text>
<text x="89.6" y="128.5">GND</text>
<text x="103.5" y="130.2" transform="rotate(-90 103.5 130.2)">R13</text>
<text x="105.8" y="130.1" transform="rotate(-90 105.8 130.1)">120k</text>
<text x="124.6" y="127.9">+</text>
<text x="233.1" y="127.7" transform="rotate(-90 233.1 127.7)">R22</text>
<text x="235.4" y="127.7" transform="rotate(-90 235.4 127.7)">75k</text>
<text x="61.8" y="134.1">RV2</text>
<text x="62" y="136.4">50k</text>
<text x="251.6" y="135.5">+</text>
<text x="245.8" y="141.2">GND</text>
<text x="254" y="139.9">TL074</text>
<text x="254.8" y="142.2">U3D</text>
<text x="65.5" y="145.7">R5</text>
<text x="65.6" y="148">18k</text>
<text x="97.9" y="149.5">+</text>
<text x="61.3" y="155.1">-15V</text>
<text x="92.2" y="155.2">GND</text>
<text x="100.3" y="153.9">TL074</text>
<text x="112.1" y="154.8">Conn_01x13_Female</text>
<text x="119.9" y="152.4">J1</text>
<text x="138.8" y="153.5">GND</text>
<text x="139.2" y="150.3">+5V</text>
<text x="162.1" y="155.6">GND</text>
<text x="162.1" y="153.1">GND</text>
<text x="162.4" y="151.2">+5V</text>
<text x="101.1" y="156.2">U2D</text>
<text x="120.8" y="156.2">1</text>
<text x="138.1" y="157.9">+15V</text>
<text x="138.3" y="160.4">-15V</text>
<text x="138.8" y="156">GND</text>
<text x="162.5" y="158.8">+15V</text>
<text x="162.8" y="161.3">-15V</text>
<text x="16.2" y="166.8">+15V</text>
<text x="147.6" y="164">IDC Header</text>
<text x="151.4" y="166.3">J2</text>
<text x="32.4" y="169.9">C1</text>
<text x="32.5" y="172.3">10u</text>
<text x="46.4" y="169.9">C12</text>
<text x="46.5" y="172.3">0.1u</text>
<text x="54" y="173.7" transform="rotate(-90 54 173.7)">V+</text>
<text x="55" y="173.8">U1C</text>
<text x="65.4" y="169.9">C4</text>
<text x="65.6" y="172.3">0.1u</text>
<text x="75.6" y="172.8" transform="rotate(-90 75.6 172.8)">V+</text>
<text x="76.6" y="173.8">U2E</text>
<text x="86.9" y="169.9">C6</text>
<text x="87.1" y="172.3">0.1u</text>
<text x="97.2" y="172.8" transform="rotate(-90 97.2 172.8)">V+</text>
<text x="98.2" y="173.8">U3E</text>
<text x="108.5" y="169.9">C8</text>
<text x="108.7" y="172.3">0.1u</text>
<text x="20.3" y="176.3" transform="rotate(-90 20.3 176.3)">GND</text>
<text x="32.4" y="177.6">C2</text>
<text x="32.5" y="179.9">10u</text>
<text x="55.2" y="176.1">LF442</text>
<text x="65.4" y="177.6">C5</text>
<text x="65.6" y="179.9">0.1u</text>
<text x="76.7" y="176.1">TL074</text>
<text x="86.9" y="177.6">C7</text>
<text x="87.1" y="179.9">0.1u</text>
<text x="98.3" y="176.1">TL074</text>
<text x="108.5" y="177.6">C9</text>
<text x="108.7" y="179.9">0.1u</text>
<text x="147.5" y="175">H1</text>
<text x="147.9" y="177.3">MountingHole</text>
<text x="15.1" y="182">-15V</text>
<text x="127" y="182.9">+15V</text>
<text x="127.2" y="185.5">-15V</text>
<text x="147.5" y="180.1">H2</text>
<text x="147.5" y="185.2">H3</text>
<text x="147.9" y="182.4">MountingHole</text>
<text x="14.9" y="190">PWR_FLAG</text>
<text x="31.7" y="190.5">+15V</text>
<text x="128.3" y="188.8" transform="rotate(-90 128.3 188.8)">GND</text>
<text x="147.5" y="190.3">H4</text>
<text x="147.9" y="187.5">MountingHole</text>
<text x="14.9" y="195.1">PWR_FLAG</text>
<text x="14.9" y="192.6">PWR_FLAG</text>
<text x="31.1" y="195.1">GND</text>
<text x="32" y="193.1">-15V</text>
<text x="147.9" y="192.6">MountingHole</text>
</g>
<g font-size="1.8" fill="#0000c2">
<text x="68.6" y="19">TH1 and Q1: thermal contact</text>
<text x="58.4" y="44.4">V/Oct</text>
<text x="73.7" y="74.9">HF</text>
<text x="241.3" y="97.8">SawOffset</text>
<text x="21.9" y="125.7">Sine Round</text>
<text x="58.2" y="153.9" transform="rotate(-90 58.2 153.9)">Sine Symmetry</text>
<text x="149.9" y="170.2">Power</text>
<text x="40.4" y="180.6" transform="rotate(-90 40.4 180.6)">4046 pin 16</text>
<text x="114.3" y="194.3">Mount Connection</text>
</g>
<g font-size="1.8">
<text x="151.2" y="26.7">CI_2</text>
<text x="162.6" y="26.7">CI_1</text>
<text x="31" y="34.3">EXP_FM</text>
<text x="154.7" y="38.3" transform="rotate(-90 154.7 38.3)">CV</text>
<text x="170.2" y="38.1">SYNC</text>
<text x="194.4" y="44.4">CI_2</text>
<text x="86.1" y="52.3" transform="rotate(-90 86.1 52.3)">LIN_FM</text>
<text x="109" y="48.4" transform="rotate(-90 109 48.4)">CV</text>
<text x="170.2" y="63.5">VCO_OUT</text>
<text x="20.3" y="71.1">LIN_FM</text>
<text x="36.8" y="73.7">LIN_FM</text>
<text x="194.4" y="72.4">CI_1</text>
<text x="263.7" y="72.4">8 TRIANGLE</text>
<text x="176.5" y="88.9">SYNC</text>
<text x="194.6" y="88.9">VCO_OUT</text>
<text x="251.2" y="91.4">SKEW</text>
<text x="272.6" y="94">1 RAMPOID</text>
<text x="114.3" y="106.7">SINE</text>
<text x="136.9" y="105.2" transform="rotate(-90 136.9 105.2)">HARD_SYNC</text>
<text x="12.5" y="119.4">TRIANGLE</text>
<text x="135.4" y="129.5">8 PULSE</text>
<text x="264.2" y="132.1">SAW</text>
<text x="92.5" y="143.8" transform="rotate(-90 92.5 143.8)">PWM</text>
<text x="123.2" y="156.2">EXP_FM</text>
<text x="123.2" y="158.7">LIN_FM</text>
<text x="123.2" y="161.3">HARD_SYNC</text>
<text x="123.2" y="166.4">SKEW</text>
<text x="123.2" y="163.8">SINE</text>
<text x="123.2" y="174">PWM</text>
<text x="123.2" y="168.9">RAMPOID</text>
<text x="123.2" y="171.4">PULSE</text>
<text x="120.3" y="179.1">10 TRIANGLE</text>
<text x="123.2" y="176.5">SAW</text>
</g>
</svg>
